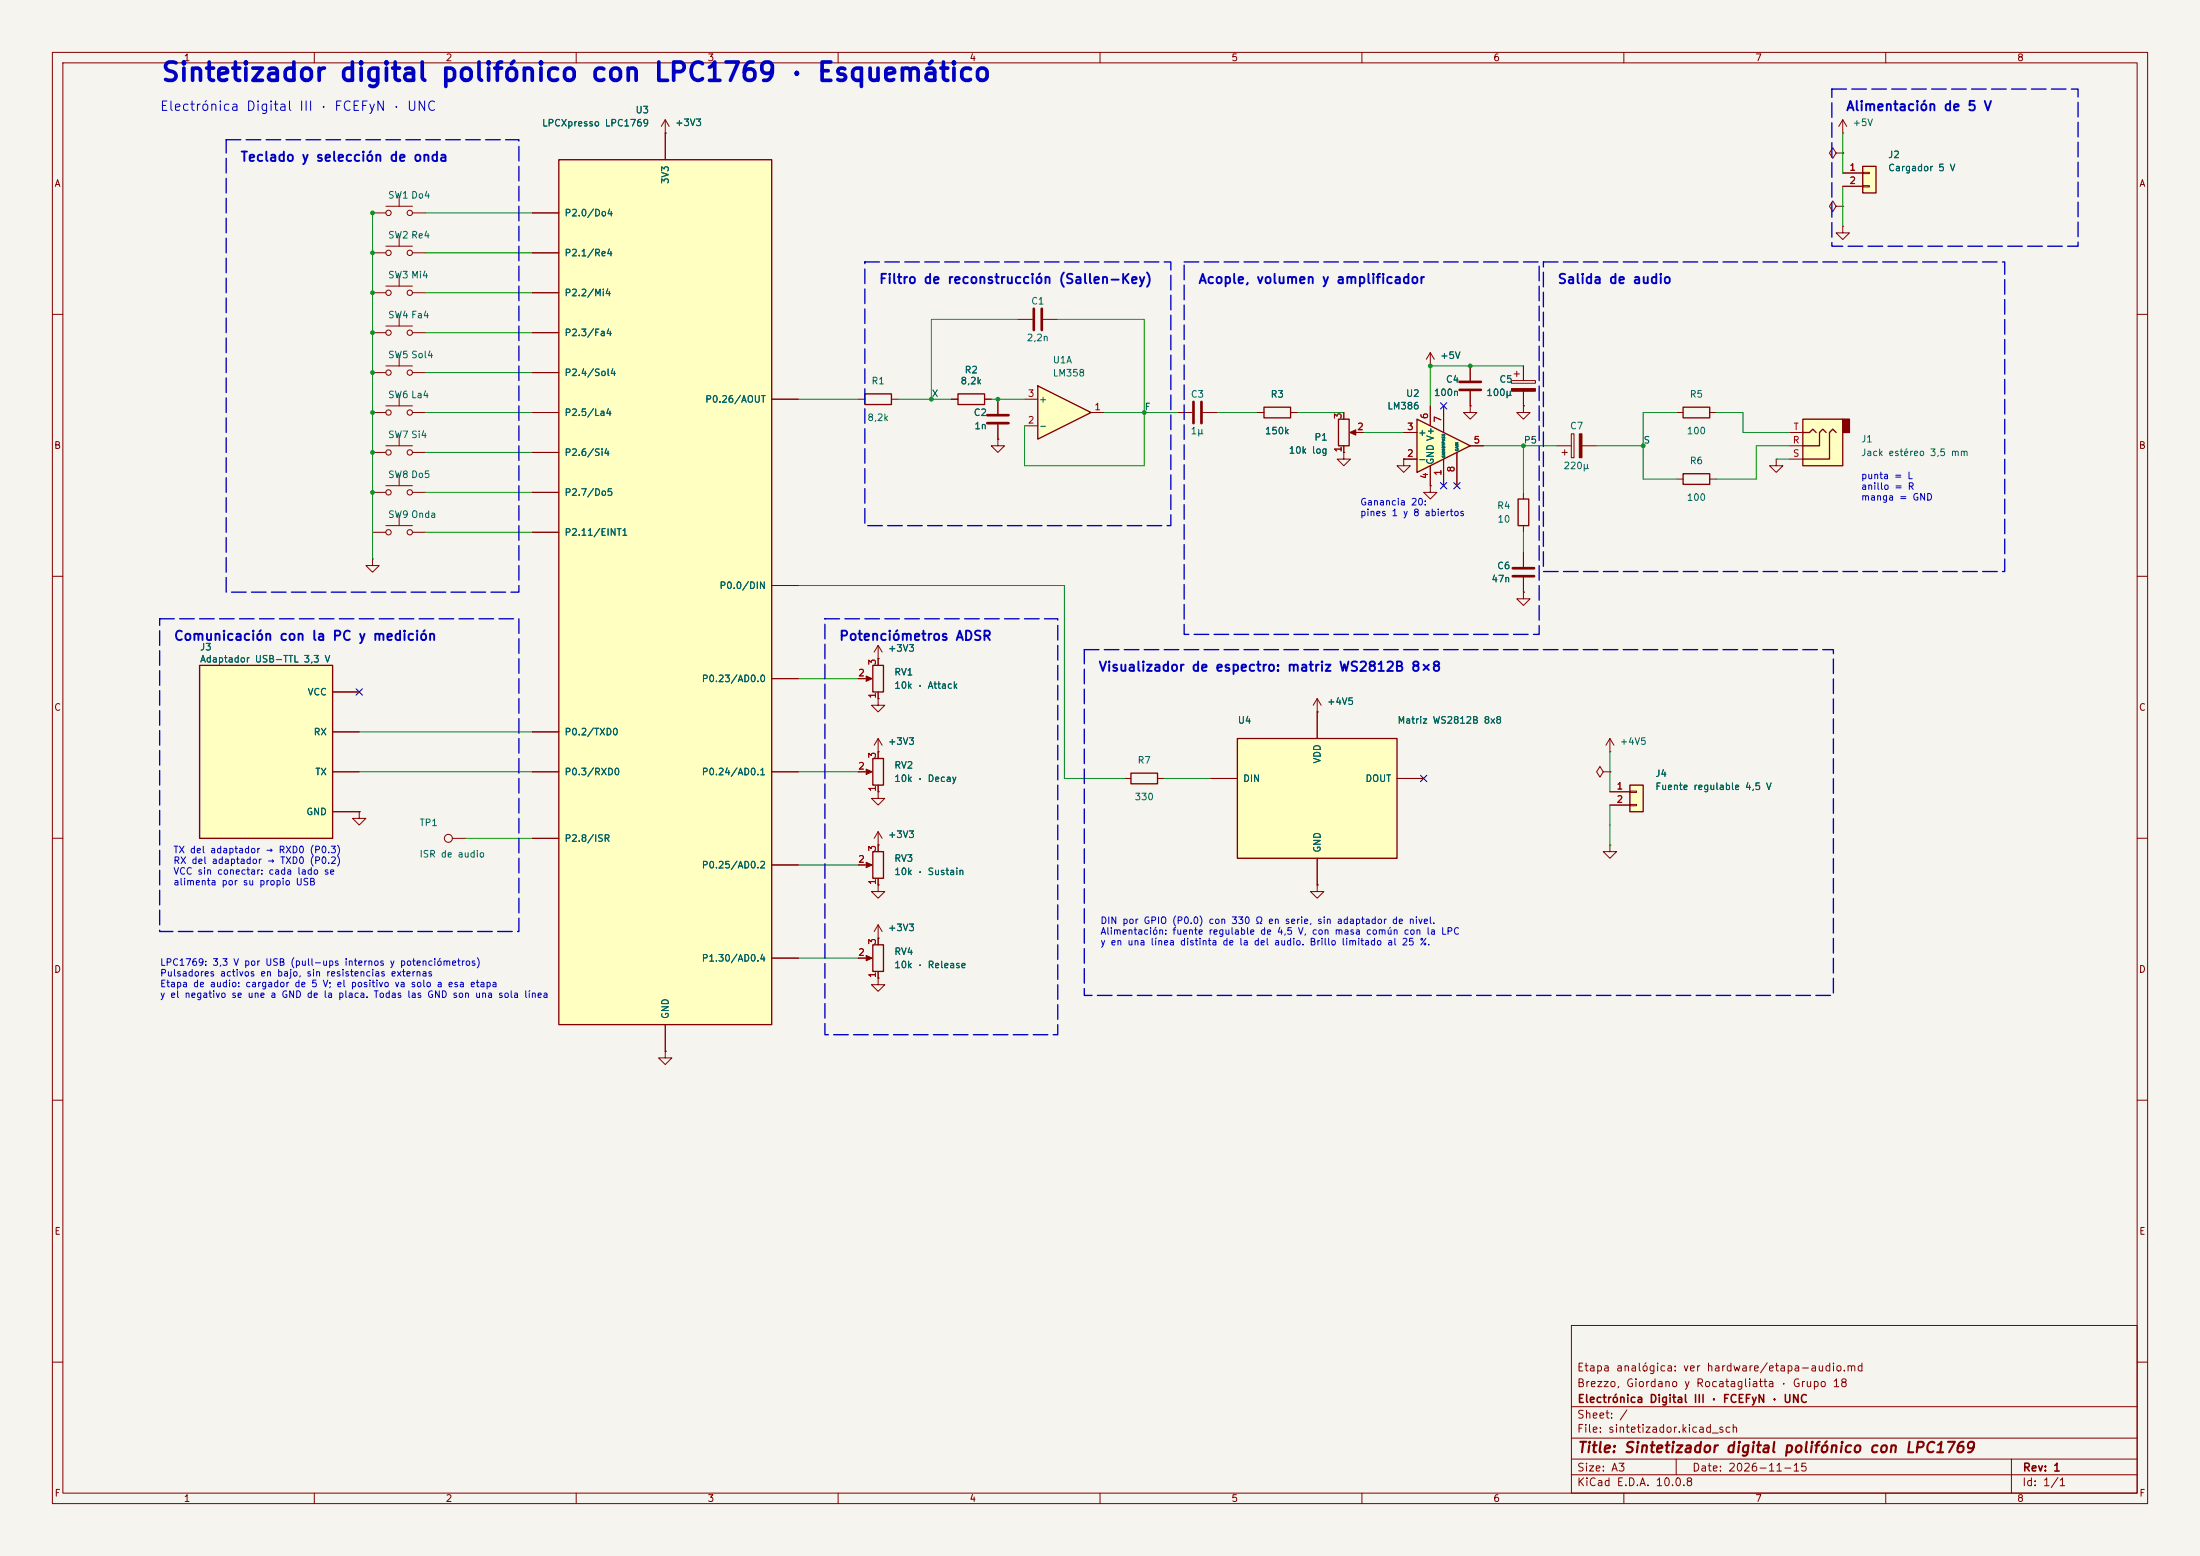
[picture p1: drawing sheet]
<svg xmlns="http://www.w3.org/2000/svg" width="420mm" height="297mm" viewBox="0 0 420 297" stroke-linecap="round" stroke-linejoin="round" font-family="sans-serif">
<path d="M0 0h420v297h-420z" fill="#f5f4ef" stroke="#f5f4ef" stroke-width=".19"/>
<g fill="none" stroke="#840000" stroke-width=".19">
<path d="M10 10h400v277h-400zM12 12h396v273h-396zM60 10v2M110 10v2M160 10v2M210 10v2M260 10v2M310 10v2M360 10v2M350.5 39.4l-.6-1-.7 1 .7 1 .6-1h1.3M350.5 29.2l-.6-1-.7 1 .7 1 .6-1h1.3M351.8 39.4h.1"/>
<path d="M351.8 29.2h.1M351.8 43.2v1.3h1.3l-1.3 1.2-1.3-1.2h1.3M351.8 43.2h.1M10 60h2M408 60h2M76.2 98.6v1.7M297.2 85.1h2.8M298.2 86.4h1M298.7 85.9v1M300 82.8h.5v4.6h-.5zM302 85.1h2.8M10 110h2"/>
<path d="M71.1 101.6h2.6M73.7 100.3h5M78.7 101.6h2.6M408 110h2M10 160h2M408 160h2M10 210h2M408 210h2M300 253h108v32h-108zM10 260h2M300 278.5h108M300 274.5h108"/>
<path d="M300 268.5h108M320 278.5v3M384 278.5v6.5M408 260h2M60 285v2M110 285v2M160 285v2M210 285v2M260 285v2M300 281.5h108M310 285v2M360 285v2"/>
<circle cx="74.2" cy="101.6" r=".51"/>
<circle cx="78.2" cy="101.6" r=".51"/>
</g>
<path d="M301.5 82.8h.5v4.6h-.5z" fill="#840000" stroke="#840000" stroke-width=".19"/>
<path d="M355.6 31.8h2.5v5h-2.5z" fill="#ffffc2"/>
<path d="M355.6 31.8h2.5v5h-2.5z" fill="none" stroke="#840000" stroke-width=".25"/>
<g fill="none" stroke="#840000" stroke-width=".19">
<path d="M351.8 25.4h.1M351.8 33h3.8M351.8 35.6h3.8M351.8 22.9l-.8 1.2M351.8 22.9l.8 1.2M351.8 22.9v2.5M355.6 32.9h1.3v.2h-1.3zM355.6 35.4h1.3v.3h-1.3zM68.6 154.9v1.3h1.2l-1.2 1.3-1.3-1.3h1.3M68.6 154.9h.1M86.4 160h2.5"/>
<circle cx="85.6" cy="160" r=".76"/>
</g>
<path d="M38.1 127h25.4v33h-25.4z" fill="#ffffc2"/>
<path d="M38.1 127h25.4v33h-25.4z" fill="none" stroke="#840000" stroke-width=".25"/>
<path d="M63.5 139.7h5.1M63.5 132.1h5.1M63.5 154.9h5.1M63.5 147.3h5.1M127 200.7v1.2h1.3l-1.3 1.3-1.3-1.3h1.3M127 200.7h.1" fill="none" stroke="#840000" stroke-width=".19"/>
<path d="M106.7 30.5h40.6v165.1h-40.6z" fill="#ffffc2"/>
<path d="M106.7 30.5h40.6v165.1h-40.6zM182.9 75.2h5.1v2h-5.1zM321.3 90.4h5.1v2.1h-5.1zM166.6 162.6h2.1v5h-2.1zM166.6 180.3h2.1v5.1h-2.1z" fill="none" stroke="#840000" stroke-width=".25"/>
<g fill="none" stroke="#840000" stroke-width=".19">
<path d="M127 25.4v5.1M101.6 40.6h5.1M101.6 48.3h5.1M101.6 55.9h5.1M101.6 63.5h5.1M101.6 71.1h5.1M101.6 78.7h5.1M147.3 76.2h5.1M181.6 76.2h1.3M188 76.2h1.2M194.3 61h2.8M199.1 61h2.8"/>
<path d="M280.7 77.5v1.2h1.2l-1.2 1.3-1.3-1.3h1.3M280.7 77.5h.1M71.1 94h2.6M73.7 92.7h5M76.2 90.9v1.8M78.7 94h2.6M101.6 86.4h5.1M101.6 94h5.1M320 91.4h1.3M326.4 91.4h1.3M71.1 106.7v1.3h1.3l-1.3 1.2-1.3-1.2h1.3M71.1 106.7h.1"/>
<path d="M101.6 101.6h5.1M147.3 111.8h5.1M101.6 139.7h5.1M147.3 129.5h5.1M167.6 133.4v1.2h1.3l-1.3 1.3-1.2-1.3h1.2M167.6 133.4h.1M101.6 147.3h5.1M147.3 147.3h5.1M167.6 143.5h.1M167.6 151.1v1.3h1.3l-1.3 1.3-1.2-1.3h1.2M167.6 151.1h.1M167.6 158.8l-.7 1.2"/>
<path d="M167.6 158.8l.8 1.2M167.6 141v2.5M167.6 158.8v3.8M167.6 141l-.7 1.2M167.6 141l.8 1.2M101.6 160h5.1M147.3 165.1h5.1M163.8 165.1h2.3M167.6 161.3h.1M167.6 168.9v1.3h1.3l-1.3 1.3-1.2-1.3h1.2M167.6 168.9h.1M167.6 179.1h.1"/>
<path d="M167.6 167.6v1.3M167.6 176.5v3.8M167.6 176.5l-.7 1.3M167.6 176.5l.8 1.3M307.3 161.3v1.3h1.3l-1.3 1.2-1.2-1.2h1.2M307.3 161.3h.1M127 195.6v5.1M147.3 182.9h5.1M163.8 182.9h2.3M167.6 186.7v1.3h1.3l-1.3 1.2-1.2-1.2h1.2M167.6 186.7h.1M167.6 185.4v1.3"/>
<circle cx="74.2" cy="94" r=".51"/>
<circle cx="78.2" cy="94" r=".51"/>
</g>
<path d="M197.4 58.9v4.1M198.9 58.9v4.1" fill="none" stroke="#840000" stroke-width=".51"/>
<g fill="#840000" stroke="#840000" stroke-width=".19">
<path d="M165.4 164.6l1.1 .5-1.1 .5z"/>
<path d="M165.4 182.4l1.1 .5-1.1 .5z"/>
</g>
<path d="M311.1 149.9h2.6v5h-2.6z" fill="#ffffc2"/>
<path d="M311.1 149.9h2.6v5h-2.6z" fill="none" stroke="#840000" stroke-width=".25"/>
<g fill="none" stroke="#840000" stroke-width=".19">
<path d="M251.5 135.9h.1M251.5 133.4l-.8 1.2M251.5 133.4l.7 1.2M251.5 133.4v2.5M306.1 147.3l-.7-1-.6 1 .6 1 .7-1h1.2M307.3 147.3h.1M307.3 143.5h.1M307.3 151.1h3.8M307.3 153.7h3.8M307.3 141l-.7 1.2M307.3 141l.8 1.2M307.3 141v2.5"/>
<path d="M311.1 151h1.3v.3h-1.3zM311.1 153.5h1.3v.3h-1.3zM251.5 168.9v1.3h1.2l-1.2 1.3-1.3-1.3h1.3M251.5 168.9h.1"/>
</g>
<path d="M236.2 141h30.5v22.8h-30.5z" fill="#ffffc2"/>
<path d="M236.2 141h30.5v22.8h-30.5z" fill="none" stroke="#840000" stroke-width=".25"/>
<path d="M256.5 86.4v1.2h1.3l-1.3 1.3-1.2-1.3h1.2M256.5 86.4h.1M251.5 135.9v5.1M231.1 148.6h5.1M266.7 148.6h5.1M251.5 163.8v5.1" fill="none" stroke="#840000" stroke-width=".19"/>
<path d="M270.5 80l10.2 5.1-10.2 5.1z" fill="#ffffc2"/>
<path d="M241.3 77.7h5.1v2.1h-5.1zM255.5 80h2.1v5.1h-2.1zM270.5 80l10.2 5.1-10.2 5.1zM289.8 95.3h2v5h-2z" fill="none" stroke="#840000" stroke-width=".25"/>
<g fill="none" stroke="#840000" stroke-width=".19">
<path d="M71.1 48.3h2.6M73.7 47h5M76.2 45.2v1.8M78.7 48.3h2.6M224.8 78.7h2.8M229.6 78.7h2.8M240 78.7h1.3M246.4 78.7h1.2M256.5 78.7v1.3M273 69.9h.1M273 67.3v2.6M273 77.5v3.8"/>
<path d="M273 67.3l-.7 1.3M273 67.3l.8 1.3M275.6 77.5v5.1M280.7 69.9v2.7M280.7 74.7v2.8M288.5 72.6h4.6v.6h-4.6zM289.1 71.4h1M289.6 70.9v1M290.8 77.5v1.2h1.3l-1.3 1.3-1.2-1.3h1.2M290.8 77.5h.1M290.8 69.9v2.7M290.8 74.7v2.8"/>
<path d="M256.5 85.1v1.3M258.1 82.6h2.2M268 87.6v1.3h1.2l-1.2 1.3-1.3-1.3h1.3M268 87.6h.1M268 87.6h2.5M268 82.6h2.5M273 92.7v1.3h1.3l-1.3 1.3-1.2-1.3h1.2M273 92.7h.1M273 88.9v3.8M275.6 87.6v5.1M278.1 86.4v6.3M280.7 85.1h2.5"/>
<path d="M290.8 94v1.3M290.8 113v1.3h1.3l-1.3 1.3-1.2-1.3h1.2M290.8 113h.1M290.8 100.3v1.3M290.8 105.4v2.8M290.8 110.2v2.8"/>
<circle cx="74.2" cy="48.3" r=".51"/>
<circle cx="78.2" cy="48.3" r=".51"/>
</g>
<g fill="#840000" stroke="#840000" stroke-width=".19">
<path d="M257.7 82.6l1.1-.6v1.1z"/>
<path d="M288.5 74.2h4.6v.5h-4.6z"/>
</g>
<path d="M227.8 76.7v4.1M229.4 76.7v4.1M278.6 72.9h4.1M278.6 74.4h4.1M288.8 108.5h4.1M288.8 110h4.1" fill="none" stroke="#840000" stroke-width=".51"/>
<path d="M344.2 80h7.6v8.9h-7.6z" fill="#ffffc2"/>
<path d="M351.8 80h1.3v2.6h-1.3z" fill="#840000" stroke="#840000" stroke-width=".25"/>
<path d="M321.3 77.7h5.1v2.1h-5.1zM344.2 80h7.6v8.9h-7.6zM344.2 82.6h1.2l.7-.7 .6 .7M348.6 82.6l-.6-.7-.7 .7v2.5h-3.1M350.5 82.6l-.6-.7-.7 .7v5h-5" fill="none" stroke="#840000" stroke-width=".25"/>
<g fill="none" stroke="#840000" stroke-width=".19">
<path d="M73.7 39.4h5M76.2 37.6v1.8M127 25.4h.1M127 22.9l-.8 1.2M127 22.9l.8 1.2M127 22.9v2.5M71.1 40.6h2.6M71.1 55.9h2.6M73.7 54.6h5M76.2 52.8v1.8M78.7 40.6h2.6M78.7 55.9h2.6"/>
<path d="M190.5 76.2v2.8M320 78.7h1.3M326.4 78.7h1.3M190.5 81v2.8M339.1 87.6v1.3h1.3l-1.3 1.3-1.3-1.3h1.3M339.1 87.6h.1M341.6 85.1h2.6M341.6 87.6h2.6M341.6 82.6h2.6"/>
<circle cx="74.2" cy="40.6" r=".51"/>
<circle cx="74.2" cy="55.9" r=".51"/>
<circle cx="78.2" cy="40.6" r=".51"/>
<circle cx="78.2" cy="55.9" r=".51"/>
</g>
<path d="M188.5 79.2h4M188.5 80.8h4" fill="none" stroke="#840000" stroke-width=".51"/>
<path d="M198.1 73.7l10.2 5-10.2 5.1z" fill="#ffffc2"/>
<path d="M165.1 75.2h5.1v2h-5.1zM198.1 73.7l10.2 5-10.2 5.1zM166.6 127h2.1v5.1h-2.1zM166.6 144.8h2.1v5.1h-2.1zM215.9 147.6h5.1v2h-5.1z" fill="none" stroke="#840000" stroke-width=".25"/>
<g fill="none" stroke="#840000" stroke-width=".19">
<path d="M127 25.4h.1M127 25.4v5.1M351.8 29.2h.1M351.8 33h3.8M351.8 35.6h3.8M101.6 40.6h5.1M101.6 48.3h5.1M101.6 55.9h5.1M71.1 78.7h2.6M71.1 71.1h2.6M71.1 63.5h2.6M73.7 77.5h5"/>
<path d="M73.7 69.9h5M73.7 62.2h5M76.2 60.5v1.7M76.2 68.1v1.8M76.2 75.7v1.8M78.7 78.7h2.6M78.7 71.1h2.6M78.7 63.5h2.6M101.6 78.7h5.1M101.6 71.1h5.1M101.6 63.5h5.1M147.3 76.2h5.1"/>
<path d="M163.8 76.2h1.3M170.2 76.2h1.2M181.6 76.2h1.3M188 76.2h1.2M190.5 76.2v2.8M195.6 76.2h2.5M208.3 78.7h2.5M240 78.7h1.3M246.4 78.7h1.2M256.5 78.7v1.3M273 69.9h.1M273 77.5v3.8"/>
<path d="M275.6 77.5v5.1M280.7 77.5h.1M280.7 69.9v2.7M280.7 74.7v2.8M290.8 77.5h.1M290.8 69.9v2.7M290.8 74.7v2.8M71.1 86.4h2.6M73.7 85.1h5M76.2 83.3v1.8M78.7 86.4h2.6M101.6 86.4h5.1"/>
<path d="M101.6 94h5.1M190.5 83.8v1.3h1.3l-1.3 1.3-1.3-1.3h1.3M190.5 83.8h.1M190.5 81v2.8M195.6 81.3h2.5M256.5 86.4h.1M256.5 85.1v1.3M259.1 82.6h1.2M268 87.6h.1M268 82.6h2.5M268 87.6h2.5M273 92.7h.1"/>
<path d="M273 88.9v3.8M275.6 87.6v5.1M278.1 86.4v6.3M280.7 85.1h2.5M101.6 101.6h5.1M147.3 111.8h5.1M290.8 113h.1M290.8 105.4v2.8M290.8 110.2v2.8M63.5 139.7h5.1M63.5 132.1h5.1M101.6 139.7h5.1"/>
<path d="M147.3 129.5h5.1M163.8 129.5h2.3M167.6 125.7h.1M167.6 133.4h.1M167.6 123.2l-.7 1.3M167.6 123.2l.8 1.3M167.6 123.2v3.8M167.6 132.1v1.3M251.5 135.9h.1M251.5 135.9v5.1M63.5 147.3h5.1M63.5 154.9h5.1"/>
<path d="M68.6 154.9h.1M101.6 147.3h5.1M147.3 147.3h5.1M163.8 147.3h2.3M167.6 151.1h.1M167.6 143.5h.1M167.6 143.5v1.3M167.6 149.9v1.2M214.6 148.6h1.3M221 148.6h1.2M231.1 148.6h5.1M266.7 148.6h5.1"/>
<path d="M307.3 147.3h.1M307.3 151.1h3.8M307.3 153.7h3.8M101.6 160h5.1M147.3 165.1h5.1M163.8 165.1h1.3M167.6 179.1h.1M167.6 168.9h.1M167.6 161.3h.1M167.6 161.3v1.3M167.6 167.6v1.3M167.6 179.1v1.2"/>
<path d="M251.5 168.9h.1M251.5 163.8v5.1M127 195.6v5.1M147.3 182.9h5.1M163.8 182.9h1.3M167.6 186.7h.1M167.6 185.4v1.3M127 200.7h.1"/>
<circle cx="74.2" cy="71.1" r=".51"/>
<circle cx="74.2" cy="63.5" r=".51"/>
<circle cx="74.2" cy="78.7" r=".51"/>
<circle cx="78.2" cy="63.5" r=".51"/>
<circle cx="78.2" cy="78.7" r=".51"/>
<circle cx="78.2" cy="71.1" r=".51"/>
<circle cx="74.2" cy="86.4" r=".51"/>
<circle cx="78.2" cy="86.4" r=".51"/>
</g>
<g fill="#840000" stroke="#840000" stroke-width=".19">
<path d="M165.4 146.8l1.1 .5-1.1 .5z"/>
<path d="M165.4 129l1.1 .5-1.1 .5z"/>
</g>
<g fill="none" stroke="#009600" stroke-width=".19">
<path d="M351.8 25.4v7.6M351.8 35.6v7.6M71.1 40.6v66.1M81.3 40.6h20.3M81.3 48.3h20.3M81.3 55.9h20.3M81.3 78.7h20.3M81.3 71.1h20.3M81.3 63.5h20.3M152.4 76.2h11.4M171.4 76.2h10.2M189.2 76.2h6.4"/>
<path d="M194.3 61h-16.5v15.2M201.9 61h16.5v27.9h-22.8v-7.6M210.8 78.7h14M232.4 78.7h7.6M247.6 78.7h8.9M280.7 69.9h.1M290.8 69.9h-17.8v7.6M320 78.7h-6.3v12.7h6.3M327.7 78.7h5v3.9h8.9M81.3 86.4h20.3M81.3 94h20.3M260.3 82.6h7.7"/>
<path d="M283.2 85.1h14M290.8 85.1v8.9M304.8 85.1h8.9M339.1 87.6h2.5M341.6 85.1h-6.3v6.3h-7.6M81.3 101.6h20.3M152.4 111.8h50.8v36.8h11.4M290.8 101.6v3.8M68.6 139.7h33M152.4 129.5h11.4M68.6 147.3h33M152.4 147.3h11.4"/>
<path d="M222.2 148.6h8.9M307.3 143.5v7.6M307.3 153.7v7.6M88.9 160h12.7M152.4 165.1h11.4M152.4 182.9h11.4"/>
</g>
<path d="M275 76.9l1.2 1.2M276.2 76.9l-1.2 1.2M275 92.1l1.2 1.2M276.2 92.1l-1.2 1.2M277.5 92.1l1.2 1.2M278.7 92.1l-1.2 1.2M68 131.5l1.2 1.2M69.2 131.5l-1.2 1.2M271.2 148l1.2 1.2M272.4 148l-1.2 1.2" fill="none" stroke="#000084" stroke-width=".19"/>
<path d="M349.7 17h47v30h-47zM43.2 26.7h55.9v86.3h-55.9zM165.1 50h58.4v50.3h-58.4zM226.1 50h67.7v71.1h-67.7zM294.6 50h88.1v59.1h-88.1zM30.5 118.1h68.6v59.7h-68.6zM157.5 118.1h44.4v79.4h-44.4zM207 124h143v66h-143z" fill="none" stroke="#0000c2" stroke-width=".25" stroke-dasharray="2.8 1"/>
<g fill="#009600">
<circle cx="71.1" cy="55.9" r=".46"/>
<circle cx="71.1" cy="40.6" r=".46"/>
<circle cx="71.1" cy="48.3" r=".46"/>
<circle cx="71.1" cy="86.4" r=".46"/>
<circle cx="71.1" cy="94" r=".46"/>
<circle cx="177.8" cy="76.2" r=".46"/>
<circle cx="218.4" cy="78.7" r=".46"/>
<circle cx="190.5" cy="76.2" r=".46"/>
<circle cx="71.1" cy="63.5" r=".46"/>
<circle cx="71.1" cy="71.1" r=".46"/>
<circle cx="71.1" cy="78.7" r=".46"/>
<circle cx="313.7" cy="85.1" r=".46"/>
<circle cx="280.7" cy="69.9" r=".46"/>
<circle cx="273" cy="69.9" r=".46"/>
<circle cx="290.8" cy="85.1" r=".46"/>
</g>
<text font-size="3.5" fill="#0000c2" x="30.6" y="16.4">Sintetizador digital polifónico con LPC1769 · Esquemático</text>
<text font-size="2" fill="#840000" x="301" y="277.8">Title: Sintetizador digital polifónico con LPC1769</text>
<g font-size="1.8" fill="#0000c2">
<text x="30.4" y="21.6">Electrónica Digital III · FCEFyN · UNC</text>
<text x="352.3" y="21.6">Alimentación de 5 V</text>
<text x="45.8" y="31.3">Teclado y selección de onda</text>
<text x="167.7" y="54.6">Filtro de reconstrucción (Sallen-Key)</text>
<text x="228.7" y="54.6">Acople, volumen y amplificador</text>
<text x="297.2" y="54.6">Salida de audio</text>
<text x="33.1" y="122.7">Comunicación con la PC y medición</text>
<text x="160.1" y="122.7">Potenciómetros ADSR</text>
<text x="209.6" y="128.6">Visualizador de espectro: matriz WS2812B 8×8</text>
</g>
<g font-size="1.5" fill="#840000">
<text x="300.9" y="262.1">Etapa analógica: ver hardware/etapa-audio.md</text>
<text x="300.9" y="265.1">Brezzo, Giordano y Rocatagliatta · Grupo 18</text>
<text x="301" y="268.1">Electrónica Digital III · FCEFyN · UNC</text>
<text x="300.9" y="273.8">File: sintetizador.kicad_sch</text>
<text x="300.9" y="271.1">Sheet: /</text>
<text x="300.9" y="281.2">Size: A3</text>
<text x="322.9" y="281.2">Date: 2026-11-15</text>
<text x="386" y="281.2">Rev: 1</text>
<text x="300.9" y="284">KiCad E.D.A. 10.0.8</text>
<text x="385.9" y="284">Id: 1/1</text>
</g>
<g font-size="1.3" fill="#840000">
<text x="35" y="12">1</text>
<text x="85" y="12">2</text>
<text x="135" y="12">3</text>
<text x="185" y="12">4</text>
<text x="235" y="12">5</text>
<text x="285" y="12">6</text>
<text x="335" y="12">7</text>
<text x="385" y="12">8</text>
<text x="10.3" y="36">A</text>
<text x="408.3" y="36">A</text>
<text x="10.2" y="86">B</text>
<text x="408.2" y="86">B</text>
<text x="10.2" y="136">C</text>
<text x="408.2" y="136">C</text>
<text x="10.2" y="186">D</text>
<text x="408.2" y="186">D</text>
<text x="10.3" y="236">E</text>
<text x="408.3" y="236">E</text>
<text x="10.3" y="286">F</text>
<text x="35" y="287">1</text>
<text x="85" y="287">2</text>
<text x="135" y="287">3</text>
<text x="185" y="287">4</text>
<text x="235" y="287">5</text>
<text x="285" y="287">6</text>
<text x="335" y="287">7</text>
<text x="385" y="287">8</text>
<text x="408.3" y="286">F</text>
</g>
<g font-size="1.3" fill="#006464">
<text x="121.2" y="21.9">U3</text>
<text x="103.4" y="24.4">LPCXpresso LPC1769</text>
<text x="128.8" y="24.4">+3V3</text>
<text x="353.6" y="24.4">+5V</text>
<text x="128" y="35.2" transform="rotate(-90 128 35.2)">3V3</text>
<text x="360.4" y="30.5">J2</text>
<text x="360.4" y="33">Cargador 5 V</text>
<text x="74" y="38.2">SW1 Do4</text>
<text x="107.7" y="41.6">P2.0/Do4</text>
<text x="74" y="45.8">SW2 Re4</text>
<text x="74" y="53.4">SW3 Mi4</text>
<text x="107.7" y="49.2">P2.1/Re4</text>
<text x="107.7" y="56.8">P2.2/Mi4</text>
<text x="196.8" y="58.4">C1</text>
<text x="74" y="61.1">SW4 Fa4</text>
<text x="107.7" y="64.5">P2.3/Fa4</text>
<text x="195.9" y="65.4">2,2n</text>
<text x="74" y="68.7">SW5 Sol4</text>
<text x="184.1" y="71.6">R2</text>
<text x="200.9" y="69.7">U1A</text>
<text x="274.8" y="68.8">+5V</text>
<text x="74" y="76.3">SW6 La4</text>
<text x="107.7" y="72.1">P2.4/Sol4</text>
<text x="134.5" y="77.2">P0.26/AOUT</text>
<text x="166.3" y="73.7">R1</text>
<text x="183.3" y="73.7">8,2k</text>
<text x="198.2" y="77.2">+</text>
<text x="200.9" y="72.2">LM358</text>
<text x="227.2" y="76.2">C3</text>
<text x="242.5" y="76.2">R3</text>
<text x="268.3" y="76.1">U2</text>
<text x="273.6" y="75.9">100n</text>
<text x="275.9" y="73.4">C4</text>
<text x="283.7" y="75.9">100µ</text>
<text x="286.1" y="73.4">C5</text>
<text x="322.5" y="76.2">R5</text>
<text x="74" y="83.9">SW7 Si4</text>
<text x="107.7" y="79.7">P2.5/La4</text>
<text x="165.5" y="80.7">8,2k</text>
<text x="185.8" y="79.7">C2</text>
<text x="185.9" y="82.2">1n</text>
<text x="198.2" y="82.2">-</text>
<text x="227.2" y="83.2">1µ</text>
<text x="241.4" y="83.2">150k</text>
<text x="264.7" y="78.5">LM386</text>
<text x="270.6" y="83.5">+</text>
<text x="299.6" y="82.3">C7</text>
<text x="321.9" y="83.2">100</text>
<text x="107.7" y="87.3">P2.6/Si4</text>
<text x="245.9" y="86.9">10k log</text>
<text x="250.8" y="84.4">P1</text>
<text x="270.6" y="88.6">-</text>
<text x="274" y="88.8" transform="rotate(-90 274 88.8)">GND V+</text>
<text x="298.4" y="89.9">220µ</text>
<text x="322.5" y="88.9">R6</text>
<text x="355.2" y="84.8">J1</text>
<text x="355.2" y="87.4">Jack estéreo 3,5 mm</text>
<text x="74" y="91.5">SW8 Do5</text>
<text x="107.7" y="94.9">P2.7/Do5</text>
<text x="321.9" y="95.9">100</text>
<text x="74" y="99.2">SW9 Onda</text>
<text x="285.7" y="97.5">R4</text>
<text x="285.8" y="100.1">10</text>
<text x="107.7" y="102.6">P2.11/EINT1</text>
<text x="137.2" y="112.7">P0.0/DIN</text>
<text x="284.6" y="111.5">47n</text>
<text x="285.7" y="109">C6</text>
<text x="38.1" y="124.5">J3</text>
<text x="169.4" y="124.7">+3V3</text>
<text x="38.1" y="126.8">Adaptador USB-TTL 3,3 V</text>
<text x="133.9" y="130.5">P0.23/AD0.0</text>
<text x="170.6" y="129.2">RV1</text>
<text x="170.6" y="131.8">10k · Attack</text>
<text x="58.6" y="133">VCC</text>
<text x="253.2" y="134.9">+4V5</text>
<text x="59.8" y="140.7">RX</text>
<text x="107.7" y="140.7">P0.2/TXD0</text>
<text x="169.4" y="142.5">+3V3</text>
<text x="236.2" y="138.4">U4</text>
<text x="266.7" y="138.4">Matriz WS2812B 8x8</text>
<text x="309.1" y="142.5">+4V5</text>
<text x="60.1" y="148.3">TX</text>
<text x="107.7" y="148.3">P0.3/RXD0</text>
<text x="133.9" y="148.3">P0.24/AD0.1</text>
<text x="170.6" y="147">RV2</text>
<text x="170.6" y="149.6">10k · Decay</text>
<text x="217.1" y="146.1">R7</text>
<text x="237.2" y="149.6">DIN</text>
<text x="252.4" y="145.8" transform="rotate(-90 252.4 145.8)">VDD</text>
<text x="260.6" y="149.6">DOUT</text>
<text x="315.9" y="148.6">J4</text>
<text x="58.4" y="155.9">GND</text>
<text x="216.5" y="153.1">330</text>
<text x="315.9" y="151.1">Fuente regulable 4,5 V</text>
<text x="80" y="158">TP1</text>
<text x="107.7" y="161">P2.8/ISR</text>
<text x="169.4" y="160.3">+3V3</text>
<text x="80" y="164">ISR de audio</text>
<text x="133.9" y="166.1">P0.25/AD0.2</text>
<text x="170.6" y="164.8">RV3</text>
<text x="170.6" y="167.3">10k · Sustain</text>
<text x="252.4" y="162.8" transform="rotate(-90 252.4 162.8)">GND</text>
<text x="169.4" y="178">+3V3</text>
<text x="133.9" y="183.8">P1.30/AD0.4</text>
<text x="170.6" y="182.6">RV4</text>
<text x="170.6" y="185.1">10k · Release</text>
<text x="128" y="194.6" transform="rotate(-90 128 194.6)">GND</text>
</g>
<g font-size="1.3" fill="#a90000">
<text x="353" y="32.9">1</text>
<text x="353" y="35.4">2</text>
<text x="196.1" y="76.1">3</text>
<text x="196.1" y="81.1">2</text>
<text x="208.8" y="78.6">1</text>
<text x="256.4" y="80.1" transform="rotate(-90 256.4 80.1)">3</text>
<text x="259" y="82.4">2</text>
<text x="268.5" y="82.4">3</text>
<text x="272.9" y="80.1" transform="rotate(-90 272.9 80.1)">6</text>
<text x="275.5" y="80.7" transform="rotate(-90 275.5 80.7)">7</text>
<text x="342.3" y="82.4">T</text>
<text x="256.4" y="86.5" transform="rotate(-90 256.4 86.5)">1</text>
<text x="268.5" y="87.5">2</text>
<text x="281.2" y="85">5</text>
<text x="342.1" y="85">R</text>
<text x="342.2" y="87.5">S</text>
<text x="272.9" y="91.5" transform="rotate(-90 272.9 91.5)">4</text>
<text x="275.5" y="90.9" transform="rotate(-90 275.5 90.9)">1</text>
<text x="278" y="90.3" transform="rotate(-90 278 90.3)">8</text>
<text x="163.7" y="129.4">2</text>
<text x="167.5" y="127.1" transform="rotate(-90 167.5 127.1)">3</text>
<text x="167.5" y="133.4" transform="rotate(-90 167.5 133.4)">1</text>
<text x="163.7" y="147.2">2</text>
<text x="167.5" y="144.9" transform="rotate(-90 167.5 144.9)">3</text>
<text x="167.5" y="151.2" transform="rotate(-90 167.5 151.2)">1</text>
<text x="308.5" y="151">1</text>
<text x="308.5" y="153.5">2</text>
<text x="163.7" y="165">2</text>
<text x="167.5" y="162.7" transform="rotate(-90 167.5 162.7)">3</text>
<text x="167.5" y="169" transform="rotate(-90 167.5 169)">1</text>
<text x="163.7" y="182.7">2</text>
<text x="167.5" y="180.4" transform="rotate(-90 167.5 180.4)">3</text>
<text x="167.5" y="186.8" transform="rotate(-90 167.5 186.8)">1</text>
</g>
<g font-size="1.3" fill="#0f0f0f">
<text x="177.8" y="76.1">X</text>
<text x="218.4" y="78.6">F</text>
<text x="290.8" y="85">P5</text>
<text x="313.7" y="85">S</text>
</g>
<g font-size="1.3" fill="#0000c2">
<text x="355.2" y="91.8">punta = L</text>
<text x="355.2" y="93.8">anillo = R</text>
<text x="355.2" y="95.8">manga = GND</text>
<text x="259.6" y="96.8">Ganancia 20:</text>
<text x="259.6" y="98.8">pines 1 y 8 abiertos</text>
<text x="33" y="163.2">TX del adaptador → RXD0 (P0.3)</text>
<text x="33" y="165.2">RX del adaptador → TXD0 (P0.2)</text>
<text x="33" y="167.3">VCC sin conectar: cada lado se</text>
<text x="33" y="169.3">alimenta por su propio USB</text>
<text x="210" y="176.7">DIN por GPIO (P0.0) con 330 Ω en serie, sin adaptador de nivel.</text>
<text x="210" y="178.7">Alimentación: fuente regulable de 4,5 V, con masa común con la LPC</text>
<text x="30.5" y="184.6">LPC1769: 3,3 V por USB (pull-ups internos y potenciómetros)</text>
<text x="210" y="180.8">y en una línea distinta de la del audio. Brillo limitado al 25 %.</text>
<text x="30.5" y="186.7">Pulsadores activos en bajo, sin resistencias externas</text>
<text x="30.5" y="188.7">Etapa de audio: cargador de 5 V; el positivo va solo a esa etapa</text>
<text x="30.5" y="190.8">y el negativo se une a GND de la placa. Todas las GND son una sola línea</text>
</g>
<g font-size=".5" fill="#006464">
<text x="276" y="87.5" transform="rotate(-90 276 87.5)">GAINBYPASS</text>
<text x="278.5" y="86.2" transform="rotate(-90 278.5 86.2)">GAIN</text>
</g>
</svg>
